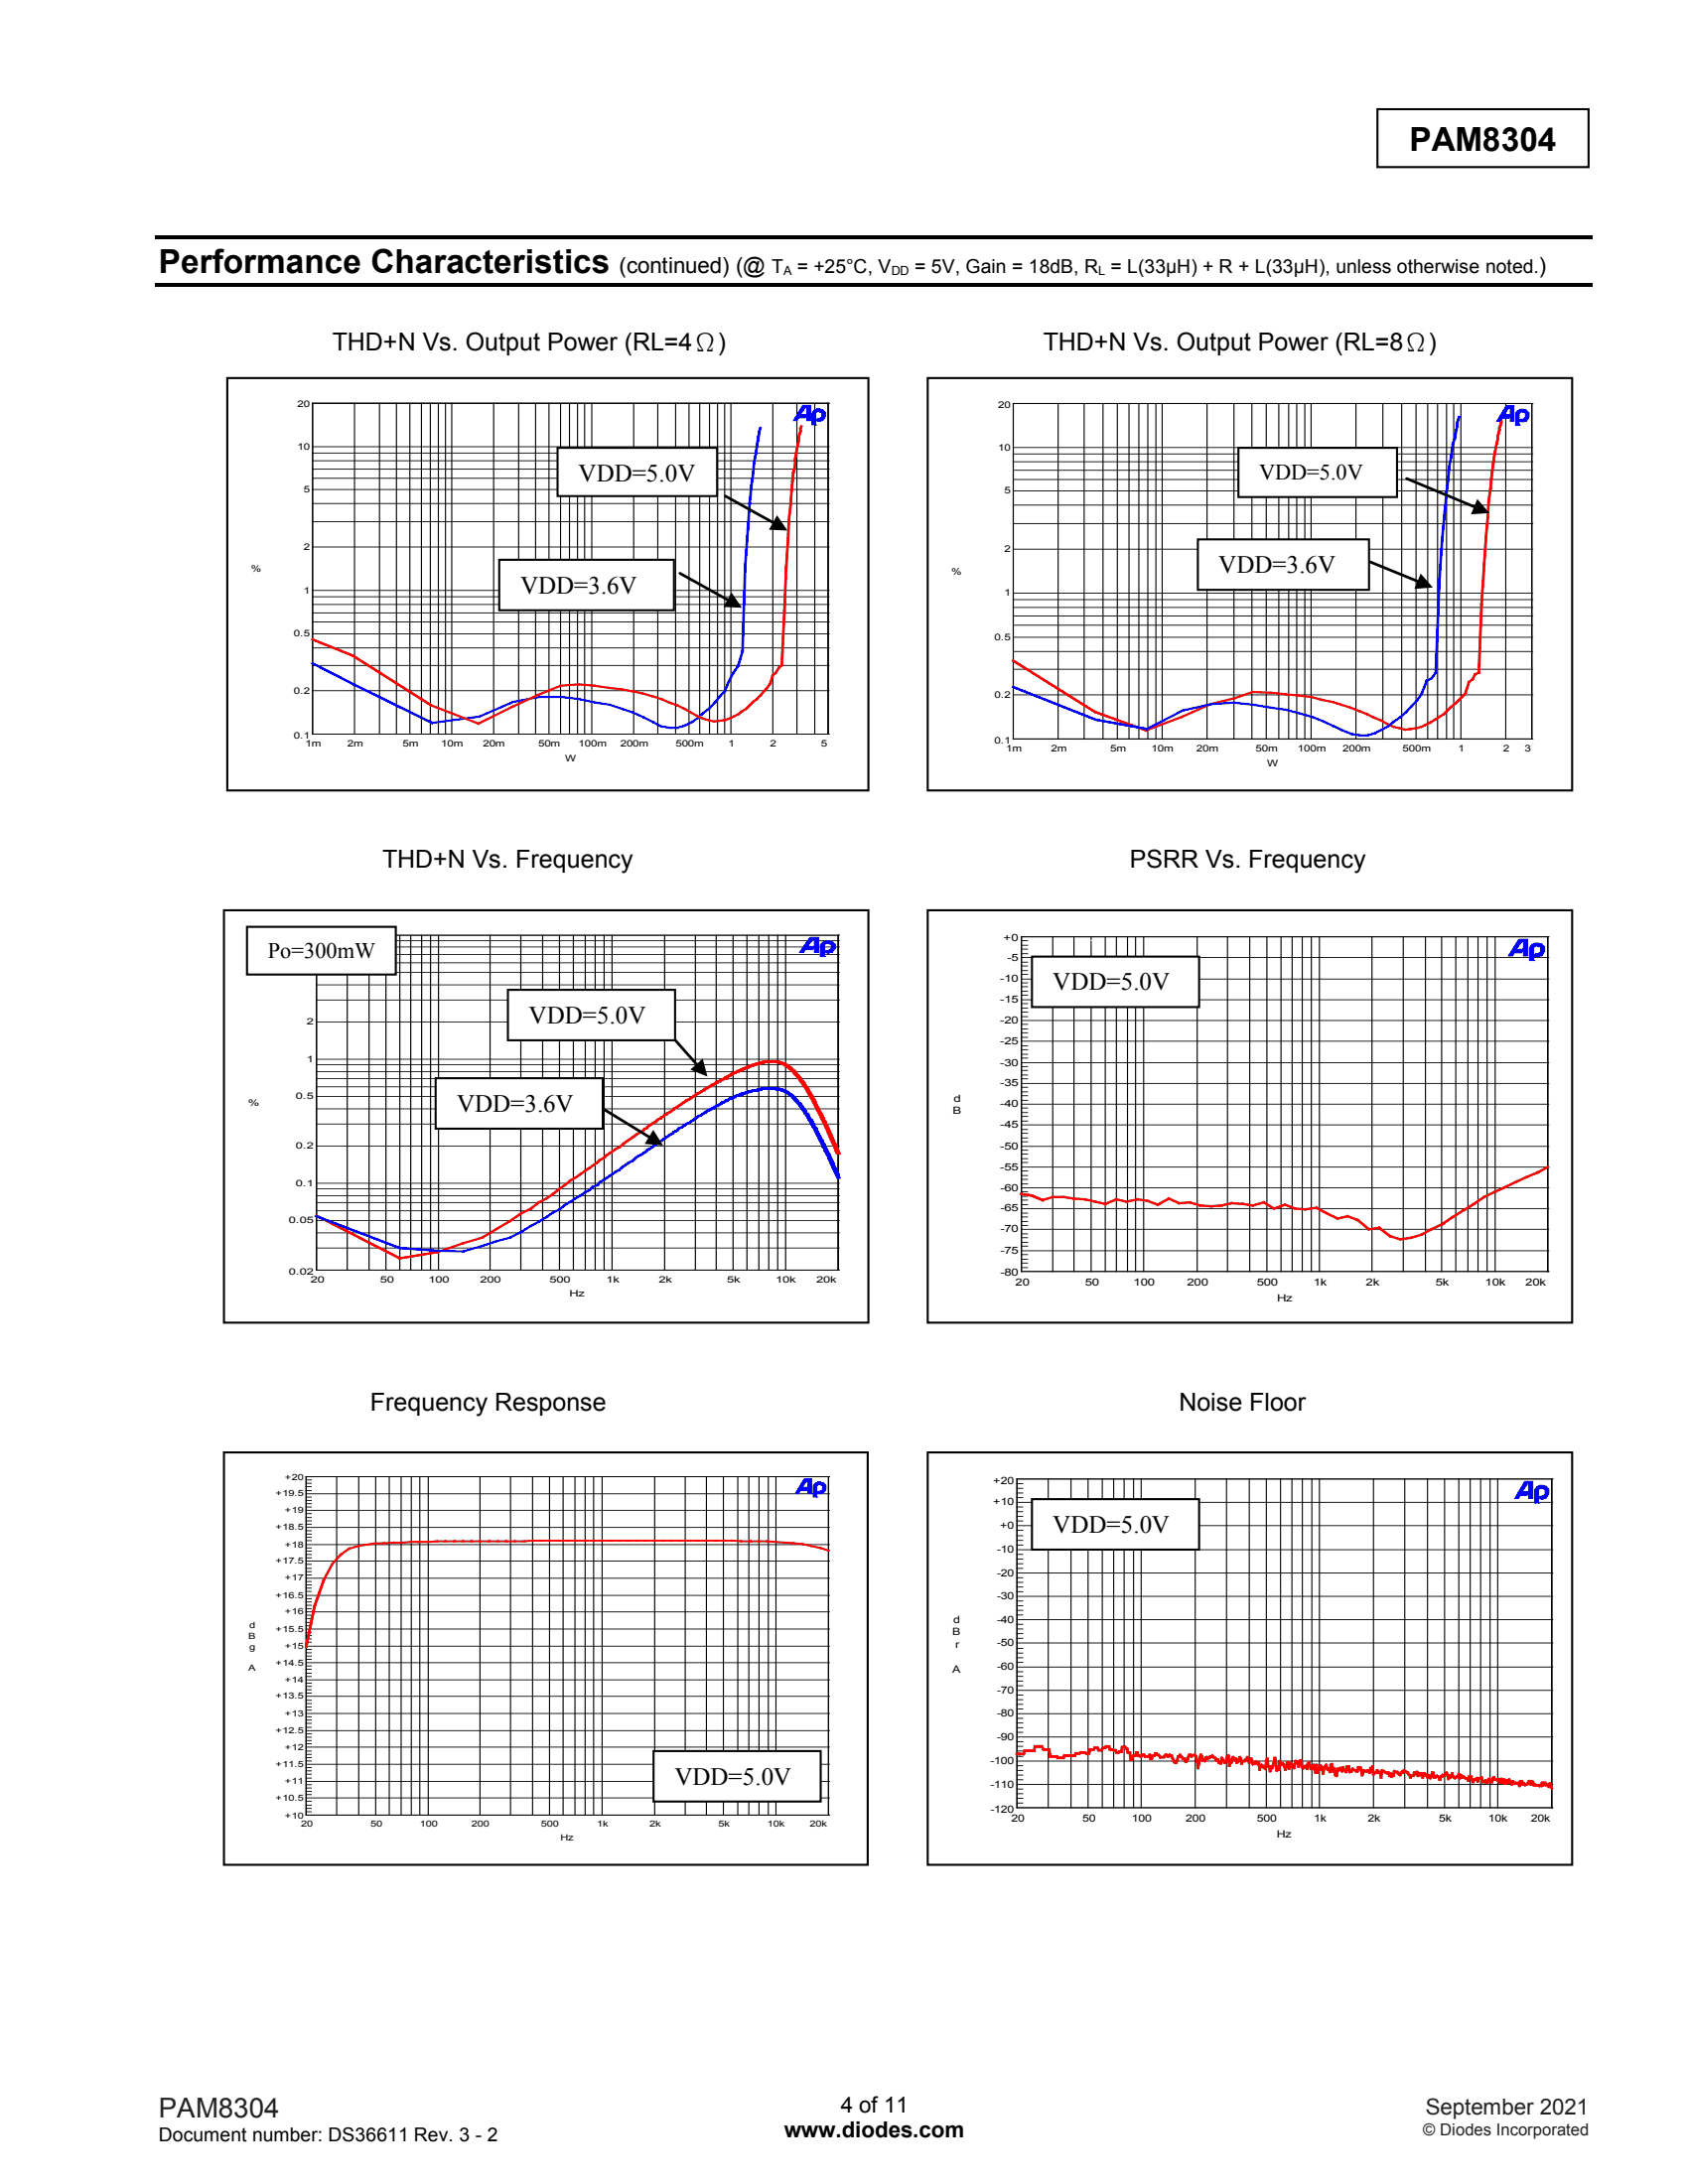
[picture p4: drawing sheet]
<svg xmlns="http://www.w3.org/2000/svg" width="216mm" height="279mm" viewBox="0 0 216 279" stroke-linecap="round" stroke-linejoin="round" font-family="sans-serif">
<path d="M176.2 14h27v7.4h-27z" fill-rule="evenodd" fill="#fff" stroke="#000" stroke-width=".26"/>
<g fill="#000">
<path d="M19.8 30.1h183.9v.5h-183.9z" fill-rule="evenodd"/>
<path d="M19.8 36.2h183.9v.5h-183.9z" fill-rule="evenodd"/>
</g>
<path d="M29.1 48.4h82v52.7h-82z" fill-rule="evenodd" fill="#fff" stroke="#000" stroke-width=".26"/>
<g fill="none" stroke="#000" stroke-width=".13">
<path d="M40 58.9h66M40 58h66M40 57.2h66M45.3 51.6v42.3M48.5 51.6v42.3M50.7 51.6v42.3M52.4 51.6v42.3M53.9 51.6v42.3M55 51.6v42.3M56.1 51.6v42.3M57 51.6v42.3M57.8 51.6v42.3"/>
<path d="M63.1 51.6v42.3M66.3 51.6v42.3M68.5 51.6v42.3M70.2 51.6v42.3M71.7 51.6v42.3M72.8 51.6v42.3M73.9 51.6v42.3M74.8 51.6v42.3M75.7 51.6v42.3M81.1 51.6v42.3M84.1 51.6v42.3M86.4 51.6v42.3"/>
<path d="M88.1 51.6v42.3M89.5 51.6v42.3M90.7 51.6v42.3M91.8 51.6v42.3M92.7 51.6v42.3M93.5 51.6v42.3M98.8 51.6v42.3M101.9 51.6v42.3M104.2 51.6v42.3M105.9 51.6v42.3M106 51.6h-66v42.3h66M40 79.6h66"/>
<path d="M40 78.4h66M40 77.3h66M40 76.3h66M40 75.5h66M40 70h66M40 66.7h66M40 64.4h66M40 62.6h66M40 61.2h66M40 60h66M40 88.4h66M40 85.1h66"/>
<path d="M40 82.9h66M40 81.1h66"/>
</g>
<path d="M97.3 54.7l-.4 1.7a146.3 146.3 0 0 0-1.6 16.1l-.3 10.8-.6 1.9-.6 .8-1.1 2.4-2 2.2-.8 .6a5.3 5.3 0 0 1-5.3 1.7 31 31 0 0 0-6.6-2.7l-1.9-.3a20 20 0 0 0-10.4-.1l-4.4 1.9-6 .8-10.1-4.9M40 84.9l5.2 2.7" fill="none" stroke="#00f" stroke-width=".3"/>
<path d="M102.5 54.5l-.3 1.5v.4l-.5 2.4v.8a26.2 26.2 0 0 0-.6 4.9l-.2 2.1-.3 6-.6 12.5-.4 .3-.4 .7-.4 .3-.3 1.1a17.1 17.1 0 0 1-4.1 3.9l-1.1 .5a4.3 4.3 0 0 1-4.1-.3 25.9 25.9 0 0 0-11.3-3.6l-3.9-.5-2.3 .2-2.9 1.2-3.3 1.5-4.3 2.2-6-2.4-10.1-6.3-5.1-2.1" fill="none" stroke="#f00" stroke-width=".3"/>
<path d="M102.6 51.9h.1h.9v1.9h-.4v-1.7l-.2 .1-.6 .8h.8l-.2 .5h-.8l-.3 .3h-.4z" fill="#00f"/>
<path d="M102.6 51.9h.1h.9v1.9h-.4v-1.7l-.2 .1-.6 .8h.8l-.2 .5h-.8l-.3 .3h-.4z" fill="none" stroke="#00f" stroke-width=".13"/>
<path d="M104.1 52.5l.2-.1a.97 .97 0 0 1 1.3 .3v.2a.89 .89 0 0 1-.4 .9l-.3 .1-.6-.1 .3-.2 .4-.1 .1-.2v-.4a.47 .47 0 0 0-.8-.1v1.5l.1 .1h-.5v-1.6z" fill="#00f"/>
<path d="M104.1 52.5l.2-.1a.97 .97 0 0 1 1.3 .3v.2a.89 .89 0 0 1-.4 .9l-.3 .1-.6-.1 .3-.2 .4-.1 .1-.2v-.4a.47 .47 0 0 0-.8-.1v1.5l.1 .1h-.5v-1.6z" fill="none" stroke="#00f" stroke-width=".13"/>
<path d="M118.7 48.4h82.4v52.7h-82.4z" fill-rule="evenodd" fill="#fff" stroke="#000" stroke-width=".26"/>
<g fill="none" stroke="#000" stroke-width=".13">
<path d="M129.6 59.1h66.4M129.6 58.1h66.4M129.6 57.3h66.4M135.3 51.6v42.9M138.7 51.6v42.9M141.1 51.6v42.9M142.9 51.6v42.9M144.4 51.6v42.9M145.7 51.6v42.9M146.8 51.6v42.9M147.8 51.6v42.9M148.6 51.6v42.9"/>
<path d="M154.4 51.6v42.9M157.8 51.6v42.9M160.1 51.6v42.9M162 51.6v42.9M163.6 51.6v42.9M164.8 51.6v42.9M165.9 51.6v42.9M166.9 51.6v42.9M167.7 51.6v42.9M173.4 51.6v42.9M176.9 51.6v42.9M179.3 51.6v42.9"/>
<path d="M181.1 51.6v42.9M182.6 51.6v42.9M183.9 51.6v42.9M185 51.6v42.9M185.9 51.6v42.9M186.9 51.6v42.9M192.6 51.6v42.9M195.9 51.6v42.9M196 51.6h-66.4v42.9h66.4M129.6 80h66.4M129.6 78.8h66.4M129.6 77.7h66.4"/>
<path d="M129.6 76.7h66.4M129.6 75.9h66.4M129.6 70.3h66.4M129.6 67h66.4M129.6 64.6h66.4M129.6 62.8h66.4M129.6 61.3h66.4M129.6 60.2h66.4M129.6 88.9h66.4M129.6 85.6h66.4M129.6 83.3h66.4M129.6 81.5h66.4"/>
</g>
<path d="M192 53.8l-.6 2.9a74.9 74.9 0 0 0-1.1 9.5 371 371 0 0 0-1.2 19.9l-.4 .2-.4 .6-.4 .4-.5 1.4-1.8 1.7a9.8 9.8 0 0 1-4.5 2.8l-1.4 .1a7.2 7.2 0 0 1-3.1-1.1 42.2 42.2 0 0 0-6.2-2.4l-2.7-.6-5.2-.6-2.3-.1-2.4 .8-3 .8-3.6 1.6-4.6 1.7-6.6-2.3-10.4-6.6" fill="none" stroke="#f00" stroke-width=".31"/>
<path d="M186.6 53.3l-.2 .8v.4l-.4 1.7-.2 .6-.4 2.9-.2 1.5a237.5 237.5 0 0 0-1.6 24.9l-.5 .7-.6 .3a9.1 9.1 0 0 1-3.3 4.6l-.8 .6a8.9 8.9 0 0 1-3.5 1.8h-1l-1-.2-1.2-.5a24.7 24.7 0 0 0-9.2-2.9l-2.1-.3-2.6-.3-2.8 .2-3.7 .8-4.6 2.4-6.5-1.2-10.6-4.2" fill="none" stroke="#00f" stroke-width=".31"/>
<path d="M192.6 52l.1-.1h.9v2h-.4v-1.7l-.3 .1-.5 .8h.8l-.3 .4h-.8l-.2 .4h-.5z" fill="#00f"/>
<path d="M192.6 52l.1-.1h.9v2h-.4v-1.7l-.3 .1-.5 .8h.8l-.3 .4h-.8l-.2 .4h-.5z" fill="none" stroke="#00f" stroke-width=".13"/>
<path d="M194.1 52.5l.3-.2 .8 .1 .4 .4v.2a.91 .91 0 0 1-.4 .9l-.3 .1-.6-.1 .2-.3 .5-.1 .1-.2v-.3a.47 .47 0 0 0-.8-.1v1.4l.1 .1h-.5v-1.5z" fill="#00f"/>
<path d="M194.1 52.5l.3-.2 .8 .1 .4 .4v.2a.91 .91 0 0 1-.4 .9l-.3 .1-.6-.1 .2-.3 .5-.1 .1-.2v-.3a.47 .47 0 0 0-.8-.1v1.4l.1 .1h-.5v-1.5z" fill="none" stroke="#00f" stroke-width=".13"/>
<path d="M118.7 116.5h82.4v52.7h-82.4z" fill-rule="evenodd" fill="#fff" stroke="#000" stroke-width=".26"/>
<g fill="none" stroke="#000" stroke-width=".13">
<path d="M134.6 119.8v42.9M137.4 119.9v42.8M139.6 119.9v42.8M141.4 119.9v42.8M142.8 119.9v42.8M144.2 119.9v42.8M145.2 119.9v42.8M146.3 119.9v42.8M153.1 119.9v42.8M157 119.9v42.8M159.8 119.9v42.8M162 119.9v42.8"/>
<path d="M163.8 119.9v42.8M165.3 119.9v42.8M166.6 119.9v42.8M167.7 119.9v42.8M168.8 119.9v42.8M175.5 119.9v42.8M179.5 119.9v42.8M182.3 119.9v42.8M184.4 119.9v42.8M186.2 119.9v42.8M187.7 119.9v42.8M189 119.9v42.8"/>
<path d="M190.2 119.9v42.8M191.2 119.9v42.8M198 119.9v42.8M198.1 119.8h-67.5v42.9h67.5M130.6 139.7h.8M130.6 139.1h.8M130.6 138.6h67.5M130.6 138h.8M130.6 137.5h.8M130.6 136.9h.8M130.6 136.4h.8M130.6 136h67.5"/>
<path d="M130.6 135.4h.8M130.6 134.9h.8M130.6 134.3h.8M130.6 133.8h.8M130.6 133.2h67.5M130.6 132.7h.8M130.6 132.1h.8M130.6 131.6h.8M130.6 131h.8M130.6 130.6h67.5M130.6 130.1h.8M130.6 129.5h.8"/>
<path d="M130.6 129h.8M130.6 128.4h.8M130.6 127.9h67.5M130.6 127.3h.8M130.6 126.8h.8M130.6 126.2h.8M130.6 125.7h.8M130.6 125.3h67.5M130.6 124.7h.8M130.6 124.2h.8M130.6 123.6h.8M130.6 123.1h.8"/>
<path d="M130.6 122.5h67.5M130.6 122h.8M130.6 121.4h.8M130.6 120.9h.8M130.6 120.3h.8M130.6 159.4h.8M130.6 158.9h.8M130.6 158.3h.8M130.6 157.9h.8M130.6 157.3h67.5M130.6 156.8h.8M130.6 156.3h.8"/>
<path d="M130.6 155.7h.8M130.6 155.2h.8M130.6 154.6h67.5M130.6 154.1h.8M130.6 153.5h.8M130.6 153h.8M130.6 152.5h.8M130.6 152h67.5M130.6 151.5h.8M130.6 150.9h.8M130.6 150.4h.8M130.6 149.8h.8"/>
<path d="M130.6 149.3h67.5M130.6 148.7h.8M130.6 148.2h.8M130.6 147.6h.8M130.6 147.1h.8M130.6 146.7h67.5M130.6 146.1h.8M130.6 145.6h.8M130.6 145h.8M130.6 144.5h.8M130.6 143.9h67.5M130.6 143.4h.8"/>
<path d="M130.6 142.8h.8M130.6 142.3h.8M130.6 141.7h.8M130.6 141.3h67.5M130.6 140.8h.8M130.6 140.2h.8M130.6 162.2h.8M130.6 161.6h.8M130.6 161.1h.8M130.6 160.5h.8M130.6 160h67.5"/>
</g>
<path d="M198 149.3l-1.3 .7-6.9 3.1-5.3 3.5-2.7 1.4-1.3 .3-1.4 .2-1.3-.4-1.4-1-1.3 .2-1.4-1.2-1.3-.5-1.3 .3-2.7-1.4-1.5 .2-1.2-.1-1.3-.5-1.5 .5-1.2-.8-1.5 .4-2.7-.3a8.2 8.2 0 0 1-5.3-.1l-1.4 .1-1.3-.6-1.4 .8-1.3-.5-1.3-.2-1.4 .3-1.3-.3-1.4 .6-2.6-.6-2.7-.3h-1.5l-1.2 .4-1.5-.6-1.3-.2" fill="none" stroke="#f00" stroke-width=".34"/>
<path d="M194.2 120.2l.1-.1h1.1v2.2h-.5v-1.9l-.3 .1-.6 .9h.9l-.3 .5h-.9l-.3 .4h-.5z" fill="#00f"/>
<path d="M194.2 120.2l.1-.1h1.1v2.2h-.5v-1.9l-.3 .1-.6 .9h.9l-.3 .5h-.9l-.3 .4h-.5z" fill="none" stroke="#00f" stroke-width=".13"/>
<path d="M195.9 120.8a1 1 0 0 1 1-.1h.3l.4 .4v.2a.96 .96 0 0 1-.4 1l-.4 .1-.7-.1 .3-.3 .5-.1 .2-.2v-.4a.54 .54 0 0 0-1-.1v1.6l.2 .1h-.7v-1.5a.42 .42 0 0 1 .3-.5z" fill="#00f"/>
<path d="M195.9 120.8a1 1 0 0 1 1-.1h.3l.4 .4v.2a.96 .96 0 0 1-.4 1l-.4 .1-.7-.1 .3-.3 .5-.1 .2-.2v-.4a.54 .54 0 0 0-1-.1v1.6l.2 .1h-.7v-1.5a.42 .42 0 0 1 .3-.5z" fill="none" stroke="#00f" stroke-width=".13"/>
<path d="M28.6 116.5h82.5v52.7h-82.5z" fill-rule="evenodd" fill="#fff" stroke="#000" stroke-width=".26"/>
<g fill="none" stroke="#000" stroke-width=".13">
<path d="M44.4 119.6v42.9M47.2 119.6v42.9M49.4 119.6v42.9M51.1 119.6v42.9M52.5 119.6v42.9M53.9 119.6v42.9M55.1 119.6v42.9M56.1 119.6v42.9M62.7 119.6v42.9M66.6 119.6v42.9M69.4 119.6v42.9M71.6 119.6v42.9"/>
<path d="M73.3 119.6v42.9M74.9 119.6v42.9M76.1 119.6v42.9M77.3 119.6v42.9M78.3 119.6v42.9M85 119.6v42.9M88.9 119.6v42.9M91.6 119.6v42.9M93.8 119.6v42.9M95.5 119.6v42.9M97.1 119.6v42.9M98.3 119.6v42.9"/>
<path d="M99.5 119.6v42.9M100.5 119.6v42.9M107.2 119.6v42.9M107.3 119.6h-66.8v42.9h66.8M40.5 139h66.8M40.5 138h66.8M40.5 137.1h66.8M40.5 136.2h66.8M40.5 135.5h66.8M40.5 130.8h66.8M40.5 127.9h66.8M40.5 126h66.8"/>
<path d="M40.5 124.4h66.8M40.5 123.2h66.8M40.5 122.1h66.8M40.5 121.1h66.8M40.5 120.4h66.8M40.5 159.7h66.8M40.5 157.7h66.8M40.5 156.1h66.8M40.5 154.9h66.8M40.5 153.8h66.8M40.5 153h66.8M40.5 152.1h66.8"/>
<path d="M40.5 151.4h66.8M40.5 146.6h66.8M40.5 143.8h66.8M40.5 141.9h66.8M40.5 140.3h66.8"/>
</g>
<path d="M107.2 147.6v-.1h-.1v-.3h-.1l-.2-.6-.2-.3v-.3h-.2v-.3h-.1v-.2h-.1v-.3l-.1-.1v-.2h-.2v-.3l-.3-.6v-.3h-.2l-.1-.5h-.1v-.2l-.3-.4-.2-.7h-.2l-.1-.5h-.1v-.2h-.1l-.2-.5-.3-.5v-.2h-.2l-.1-.4h-.1v-.2l-.4-.5v-.1h-.1v-.2h-.2l-.1-.4h-.1v-.1l-.1-.2h-.2l-.1-.4-.2-.1v-.1h-.2l-.1-.3-.3-.1v-.2h-.1h-.1v-.1h-.1v-.1l-.3-.1-.2-.3-.8-.1v-.1h-.4v-.1h-1.1v.1h-.5v.1h-.4l-.9 .2v.1h-.3v.1l-.3 .1v.1h-.3l-.2 .1-.4 .1-.2 .2h-.2v.1l-.4 .1v.1l-.5 .1v.1l-.5 .2v.3l-.1-.2-.8 .4v.1h-.2l-.2 .2-.6 .3-.6 .4h-.2l-.2 .3-.8 .3-3 2-.1 .1-1.6 1-.1 .2-.9 .5-1.4 1.1-4.5 3.1-.4 .3-.5 .3-3.2 2.3-.6 .3-.7 .6a20 20 0 0 1-3.4 2.2l-1 .8-1.3 .7-1.4 .9-3.5 2.1-2.4 .7-3.3 1.2-4.9 .8-10.6-5.5" fill="none" stroke="#f00" stroke-width=".32"/>
<path d="M98.5 139.3l.1-.1v.1h.2l.2-.1v.1h.3v.1l.2-.1 .1 .1M98.5 139.2v.1M98.5 139.3l-.2-.1-.1 .1h-.9l-.4 .1v.1l-.9 .1v.1h-.6v.1h-.2v.1l-.6 .1v.1l-.5 .1-.1 .2-1 .3v.1l-1.3 .6v.1h-.1l-.2 .3h-.3l-.5 .2-2.4 1.6-1.3 .7-.9 .7-3.1 2.1-.2 .1-3.1 2.1-.4 .4-2.4 1.5-.4 .4-.5 .2-.5 .5-2.4 1.5a83.2 83.2 0 0 1-7.8 4.5l-5.9 1.8-3.3-.1-4.9-.3-10.6-4.1M99.6 139.4h.4v.1l.7 .2 .3 .4 .5 .3 .1 .2h.2v.2l.2 .1v.2M99.6 139.3v.1M102 141l.3 .3h.1l.1 .4h.1v.2h.2v.1h.1v.2h.1v.3h.1v.1h.2l.1 .4 .1 .1v.2h.2v.1l.1 .1v.2l.1 .2h.1v.2h.2l.1 .5 .2 .3v.2h.2l.1 .5h.1v.3h.2l.1 .5h.1v.3h.1v.2l.2 .1v.2h.1l.1 .5h.1l.2 .5h.1l.1 .6h.1v.3h.2v.2h.1v.3h.1v.3l.3 .3 .1 .5" fill="none" stroke="#00f" stroke-width=".32"/>
<path d="M103.5 120l.2-.1h1v2h-.5v-1.7l-.3 .1-.6 .8h.9l-.3 .4h-.9l-.2 .4h-.5z" fill="#00f"/>
<path d="M103.5 120l.2-.1h1v2h-.5v-1.7l-.3 .1-.6 .8h.9l-.3 .4h-.9l-.2 .4h-.5z" fill="none" stroke="#00f" stroke-width=".13"/>
<path d="M105.2 120.5l.2-.1a1.17 1.17 0 0 1 1.4 .4v.2a.82 .82 0 0 1-.4 .9h-.3h-.7l.3-.3 .5-.1 .1-.2v-.3a.55 .55 0 0 0-.9-.1v1.4l.2 .1h-.7v-1.5z" fill="#00f"/>
<path d="M105.2 120.5l.2-.1a1.17 1.17 0 0 1 1.4 .4v.2a.82 .82 0 0 1-.4 .9h-.3h-.7l.3-.3 .5-.1 .1-.2v-.3a.55 .55 0 0 0-.9-.1v1.4l.2 .1h-.7v-1.5z" fill="none" stroke="#00f" stroke-width=".13"/>
<path d="M118.7 185.8h82.4v52.8h-82.4z" fill-rule="evenodd" fill="#fff" stroke="#000" stroke-width=".26"/>
<g fill="none" stroke="#000" stroke-width=".13">
<path d="M130.1 199.5h.7M130.1 198.9h.7M130.1 198.3h68.5M130.1 197.7h.7M130.1 197.1h.7M130.1 196.5h.7M130.1 195.8h.7M130.1 195.2h68.5M130.1 194.6h.7M130.1 194h.7M130.1 193.4h.7M130.1 192.8h.7"/>
<path d="M130.1 192.2h68.5M130.1 191.6h.7M130.1 191h.7M130.1 190.4h.7M130.1 189.8h.7M134.1 189.2v42.1M137 189.2v42.1M139.2 189.2v42.1M141 189.2v42.1M142.4 189.2v42.1M143.8 189.2v42.1M145 189.2v42.1"/>
<path d="M146 189.2v42.1M152.9 189.2v42.1M156.9 189.2v42.1M159.8 189.2v42.1M162 189.2v42.1M163.8 189.2v42.1M165.2 189.2v42.1M166.6 189.2v42.1M167.8 189.2v42.1M168.8 189.2v42.1M175.7 189.2v42.1M179.7 189.2v42.1"/>
<path d="M182.6 189.2v42.1M184.8 189.2v42.1M186.6 189.2v42.1M188 189.2v42.1M189.4 189.2v42.1M190.6 189.2v42.1M191.6 189.2v42.1M198.5 189.2v42.1M198.6 189.2h-68.5v42.1h68.5M130.1 219.8h.7M130.1 219.2h68.5M130.1 218.6h.7"/>
<path d="M130.1 218h.7M130.1 217.4h.7M130.1 216.8h.7M130.1 216.3h68.5M130.1 215.7h.7M130.1 215.1h.7M130.1 214.5h.7M130.1 213.9h.7M130.1 213.3h68.5M130.1 212.7h.7M130.1 212.1h.7M130.1 211.5h.7"/>
<path d="M130.1 210.9h.7M130.1 210.2h68.5M130.1 209.6h.7M130.1 209h.7M130.1 208.4h.7M130.1 207.8h.7M130.1 207.2h68.5M130.1 206.6h.7M130.1 206h.7M130.1 205.4h.7M130.1 204.8h.7M130.1 204.2h68.5"/>
<path d="M130.1 203.6h.7M130.1 203h.7M130.1 202.4h.7M130.1 201.8h.7M130.1 201.2h68.5M130.1 200.6h.7M130.1 200h.7M130.1 230.7h.7M130.1 230.1h.7M130.1 229.5h.7M130.1 228.9h.7M130.1 228.3h68.5"/>
<path d="M130.1 227.7h.7M130.1 227.1h.7M130.1 226.5h.7M130.1 225.9h.7M130.1 225.3h68.5M130.1 224.7h.7M130.1 224h.7M130.1 223.4h.7M130.1 222.8h.7M130.1 222.2h68.5M130.1 221.6h.7M130.1 221h.7"/>
<path d="M130.1 220.4h.7"/>
</g>
<path d="M130.1 224.4h.8l.1-.4h1.3l.1-.6h.8l.3 .4h.7l.1 .9h.9l.1 .2h.7l.1-.3h1.4l.1-.3 1.2-.1 .1 .1h.4l.1-.5h.5l.1-.2h.4l.1 .3h.4l.2-.3h.3l.1-.2h.3l.2 .4 .7 .1 .1 .3h.2l.2-.1h.2l.1-.6h.4l.1 .2h.1l.2 .5h.2l.1 .9h.1l.3-.5h.2l.2-.4h.1l.1 .4 .2 .1h.2l.1-.2h.2l.1 .2h.5l.2-.2 .1 .5h.1l.1-.4h.3l.1-.3h.1l.1 .2 .3 .1 .1 .2h.5l.2-.3 .4 .2 .1-.2 .2 .1 .5 .9h.1l.3-.8h.1l.1-.2 .4 .5h.2l.2 .4 .2-.3 .2-.6h.2l.1 .2 .4-.2 .2 .3 .2 1.4 .4-1.7 .2 .7 .3 .1 .1-.4 .1-.1 .1 .2 .7-.4 .1 .2 .2 .1 .1 .3 .3-.1 .1 .4 .1-.1 .1 .2 .2-.7 .3 .6 .3-.3 .1-.5 .1-.1 .1 1.3 .5-1.1 .3 .4 .1-.2 .1 .5 .1-.2h.2l.1-.5 .2 .8 .1-.3h.3l.1-.2h.1l.1-.3 .3 .7 .2-.5 .3 .7 .2-.1 .1-.2 .3 .3 .1-.2 .1 .9 .1-.5 .2-.1 .4 .5 .2-1 .1-.3 .1 1h.1l.2 .6 .1-.6 .1 .2 .1-.3 .3-1 .2 1.6 .1-.3 .1 .2 .2-1.1 .1 .5 .1-.2 .3 .1 .2 .7 .2-.9 .3 .8 .1-.8 .1 .5 .3-.2 .1 .4 .2-.9 .1 .2 .2-.1 .1 .6 .2-.8 .2 .2 .1 .7 .1 .1 .4-.3 .1 .4 .1-.7 .1-.1 .3 .8 .1-.1 .1 .1 .1-.5 .3 1 .1-1 .1 1 .1-.6 .2 .2 .1-.5 .1 .1 .2 .9 .2-.8 .2-.3 .3 .6 .1-.1 .1 .4 .1-.9 .1-.1 .2 .9 .1-.4 .2 .9 .1 .1 .2-.9 .1 .2 .2-.3 .3 .4 .1-.5 .4 .6 .1-.7 .1 .4 .1-.4 .1 .7 .3-.1 .1-.3 .6 .3 .1-.5 .2 .2 .1-.2 .2 1 .3-.6 .3 .1 .1-.1 .3 .3 .1-.6 .1 .4 .2-.6 .1 1 .5-.5 .1 .3 .1-.1 .1 .1 .1 .6 .2-.9 .7 .4 .1-.1 .1 .4 .2-.3 .1 .4 .1-.3 .1 .2 .1-.6 .4 .1 .4 .4 .1-.3 .1-.1 .1 .1 .2-.3 .4 .3 .4 .6 .1-.2h.3l.1-.4 .2 .2 .2-.3 .1 .5 .1-.3 .1 .2 .1-.2 .2 .1 .1 .4 .1-.5h.1l.4 .5 .1-.3 .2 .4 .3-.7h.1l.1 .6 .4-.2 .2 .2 .2 .3 .1-.4h.1l.1-.2 .1 .1 .4-.4 .3 .8 .1-.4 .1 .2 .2-.5 .2 .4 .2 .2 .4-.2 .1-.3 .1 .5 .1-.4 .2 .3 .2-.1 .2 .2h.3l.1 .3 .1-.5 .1 .1 .2-.1 .2 .7 .1-.3 .4-.2 .1 .4 .1-.4h.3l.1-.1 .1 .6 .1-.1 .2 .1 .1-.2 .2 .3 .1-.4 .2-.1 .1 .3 .2 .1 .2-.5 .1-.1 .1 .3h.2l.2 .1 .1-.2 .1 .4 .1 .1 .1-.5 .2 .5 .2-.4 .1 .5 .3-.4 .1 .3 .1-.4 .4 .6 .1-.4 .1 .3 .3-.1 .2 .1 .1-.1 .1 .4 .2-.6h.1l.1 .4 .1-.2 .3 .3 .2-.1 .3-.4 .2 .4 .1-.4 .1 .1 .2 .4 .1-.1 .6 .2 .1-.1 .1 .1 .2-.4 .1 .3 .1-.3h.1l.1 .3 .3-.1 .1 .3 .1-.4 .3 .6" fill="none" stroke="#f00" stroke-width=".33"/>
<path d="M195 189.6l.1-.1h.9v2.2h-.4v-1.9l-.3 .1-.6 .9h.9l-.3 .5h-.8l-.3 .4h-.5z" fill="#00f"/>
<path d="M195 189.6l.1-.1h.9v2.2h-.4v-1.9l-.3 .1-.6 .9h.9l-.3 .5h-.8l-.3 .4h-.5z" fill="none" stroke="#00f" stroke-width=".13"/>
<path d="M196.5 190.2a.88 .88 0 0 1 1-.1h.2l.4 .4v.2a1.02 1.02 0 0 1-.4 1h-.2l-.1 .1-.6-.1 .2-.3 .5-.1 .1-.2v-.4a.49 .49 0 0 0-.8-.1v1.6l.1 .1h-.6v-1.5a.44 .44 0 0 1 .2-.5z" fill="#00f"/>
<path d="M196.5 190.2a.88 .88 0 0 1 1-.1h.2l.4 .4v.2a1.02 1.02 0 0 1-.4 1h-.2l-.1 .1-.6-.1 .2-.3 .5-.1 .1-.2v-.4a.49 .49 0 0 0-.8-.1v1.6l.1 .1h-.6v-1.5a.44 .44 0 0 1 .2-.5z" fill="none" stroke="#00f" stroke-width=".13"/>
<path d="M28.6 185.8h82.4v52.8h-82.4z" fill-rule="evenodd" fill="#fff" stroke="#000" stroke-width=".26"/>
<g fill="none" stroke="#000" stroke-width=".13">
<path d="M39.2 189.3h.6M39.2 189.8h.6M39.2 191.1h66.9M39.2 190.7h.6M39.2 190.2h.6M39.2 191.9h.6M39.2 191.5h.6M39.2 192.4h.6M39.2 193.2h66.9M39.2 192.8h.6M39.2 194.6h.6M39.2 194.1h.6"/>
<path d="M39.2 193.6h.6M39.2 195h.6M39.2 195.8h.6M39.2 195.4h66.9M39.2 197.1h.6M39.2 196.7h.6M39.2 196.3h.6M39.2 198h.6M39.2 197.6h66.9M39.2 198.4h.6M39.2 199.3h.6M39.2 198.9h.6"/>
<path d="M39.2 199.7h66.9M43.1 188.9v43.3M45.9 188.9v43.3M48.1 188.9v43.3M49.8 188.9v43.3M51.3 188.9v43.3M52.6 188.9v43.3M53.7 188.9v43.3M54.8 188.9v43.3M61.4 188.9v43.3M65.3 188.9v43.3M68.1 188.9v43.3"/>
<path d="M70.3 188.9v43.3M72 188.9v43.3M73.5 188.9v43.3M74.8 188.9v43.3M75.9 188.9v43.3M77 188.9v43.3M83.7 188.9v43.3M87.6 188.9v43.3M90.4 188.9v43.3M92.5 188.9v43.3M94.4 188.9v43.3M95.8 188.9v43.3"/>
<path d="M97.1 188.9v43.3M98.3 188.9v43.3M99.2 188.9v43.3M106 188.9v43.3M106.1 188.9h-66.9v43.3h66.9M39.2 200.6h.6M39.2 200.1h.6M39.2 201.1h.6M39.2 201.9h66.9M39.2 201.5h.6M39.2 203.2h.6M39.2 202.8h.6"/>
<path d="M39.2 202.3h.6M39.2 204.1h66.9M39.2 203.6h.6M39.2 204.5h.6M39.2 205.8h.6M39.2 205.4h.6M39.2 204.9h.6M39.2 206.6h.6M39.2 206.2h66.9M39.2 207.1h.6M39.2 208h.6M39.2 207.6h.6"/>
<path d="M39.2 209.2h.6M39.2 208.8h.6M39.2 208.4h66.9M39.2 209.7h.6M39.2 210.6h66.9M39.2 210.1h.6M39.2 211.9h.6M39.2 211.4h.6M39.2 211h.6M39.2 212.7h66.9M39.2 212.3h.6M39.2 213.1h.6"/>
<path d="M39.2 214.1h.6M39.2 213.6h.6M39.2 215.3h.6M39.2 214.9h66.9M39.2 214.5h.6M39.2 215.7h.6M39.2 216.6h.6M39.2 216.2h.6M39.2 217.9h.6M39.2 217.5h.6M39.2 217h66.9M39.2 218.8h.6"/>
<path d="M39.2 218.4h.6M39.2 219.2h66.9M39.2 219.6h.6M39.2 220.5h.6M39.2 220.1h.6M39.2 221.4h66.9M39.2 221h.6M39.2 221.8h.6M39.2 222.7h.6M39.2 222.2h.6M39.2 224h.6M39.2 223.5h66.9"/>
<path d="M39.2 223.1h.6M39.2 224.4h.6M39.2 225.3h.6M39.2 224.9h.6M39.2 226.5h.6M39.2 226.1h.6M39.2 225.7h66.9M39.2 227.5h.6M39.2 227h.6M39.2 227.9h66.9M39.2 228.7h.6M39.2 228.3h.6"/>
<path d="M39.2 230h66.9M39.2 229.6h.6M39.2 229.2h.6M39.2 230.4h.6M39.2 231.4h.6M39.2 230.9h.6M39.2 231.8h.6"/>
</g>
<path d="M106 198.4a24.3 24.3 0 0 0-6.8-1.1l-5.5-.2-37.8 .1-7.8 .2-2.2 .4-1.2 .3-1.1 .8-1.1 1.1-1.1 2.1-1.2 3.4-1 5.2" fill="none" stroke="#f00" stroke-width=".29"/>
<path d="M102.8 189.2h.1h.9v1.8h-.4v-1.6l-.2 .1-.6 .8h.8l-.2 .4h-.8l-.2 .3h-.5z" fill="#00f"/>
<path d="M102.8 189.2h.1h.9v1.8h-.4v-1.6l-.2 .1-.6 .8h.8l-.2 .4h-.8l-.2 .3h-.5z" fill="none" stroke="#00f" stroke-width=".13"/>
<path d="M104.2 189.8l.3-.1a.83 .83 0 0 1 1.1 .5 .84 .84 0 0 1-.3 .8l-.3 .1-.5-.1 .2-.2 .4-.1 .1-.2v-.3a.39 .39 0 0 0-.4-.3 .39 .39 0 0 0-.3 .4v1.1l.1 .1h-.6v-1.4z" fill="#00f"/>
<path d="M104.2 189.8l.3-.1a.83 .83 0 0 1 1.1 .5 .84 .84 0 0 1-.3 .8l-.3 .1-.5-.1 .2-.2 .4-.1 .1-.2v-.3a.39 .39 0 0 0-.4-.3 .39 .39 0 0 0-.3 .4v1.1l.1 .1h-.6v-1.4z" fill="none" stroke="#00f" stroke-width=".13"/>
<g fill="#fff" stroke="#000" stroke-width=".26">
<path d="M158.4 57.3h20.3v6.3h-20.3z" fill-rule="evenodd"/>
<path d="M31.6 118.6h19v6.1h-19z" fill-rule="evenodd"/>
</g>
<path d="M92.8 63.5l6.4 3.5" fill="none" stroke="#000" stroke-width=".35"/>
<path d="M99.4 65.9l1.3 2-2.3-.1z" fill="#000"/>
<path d="M71.3 57.3h20.4v6.2h-20.4z" fill-rule="evenodd" fill="#fff" stroke="#000" stroke-width=".26"/>
<path d="M87 73.3l6.4 3.6" fill="none" stroke="#000" stroke-width=".35"/>
<path d="M93.6 75.8l1.3 2-2.4-.2z" fill="#000"/>
<path d="M63.9 71.6h22.3v6.5h-22.3z" fill-rule="evenodd" fill="#fff" stroke="#000" stroke-width=".26"/>
<path d="M174.8 71.7l6.8 2.8M179.9 61.2l9 3.8" fill="none" stroke="#000" stroke-width=".35"/>
<path d="M181.7 73.4l1.6 1.8-2.4 .1zM189 63.8l1.5 1.8-2.4 .2z" fill="#000"/>
<path d="M153.2 69h21.9v6.5h-21.9z" fill-rule="evenodd" fill="#fff" stroke="#000" stroke-width=".26"/>
<path d="M86.1 132.8l3.2 3.6M76.7 141.6l6.6 4" fill="none" stroke="#000" stroke-width=".35"/>
<path d="M88.3 136.8l1.6-1.4 .6 2.3zM83.6 144.5l1.2 2-2.4-.2z" fill="#000"/>
<g fill="#fff" stroke="#000" stroke-width=".26">
<path d="M55.7 137.9h21.4v6.5h-21.4z" fill-rule="evenodd"/>
<path d="M65 126.6h21.3v6.5h-21.3z" fill-rule="evenodd"/>
<path d="M132 122.4h21.4v6.4h-21.4z" fill-rule="evenodd"/>
<path d="M83.6 224h21.4v6.5h-21.4z" fill-rule="evenodd"/>
<path d="M132 191.8h21.4v6.4h-21.4z" fill-rule="evenodd"/>
</g>
<g font-size="4.2">
<text x="180.3" y="19.3">PAM8304</text>
<text x="20.3" y="34.9">Performance Characteristics</text>
</g>
<text font-size="3.5" fill="#231f20" x="20.3" y="270.9">PAM8304</text>
<g font-size="3.2">
<text x="42.5" y="44.8">THD+N Vs. Output Power (RL=4Ω)</text>
<text x="133.4" y="44.8">THD+N Vs. Output Power (RL=8Ω)</text>
<text x="74" y="61.6">VDD=5.0V</text>
<text x="66.5" y="75.9">VDD=</text>
<text x="75.2" y="75.9">3.6V</text>
<text x="155.9" y="73.3">VDD=3.6</text>
<text x="168.5" y="73.3">V</text>
<text x="48.9" y="111">THD+N Vs. Frequency</text>
<text x="144.5" y="111">PSRR Vs. Frequency</text>
<text x="67.6" y="130.9">VDD=</text>
<text x="76.3" y="130.9">5.0V</text>
<text x="134.7" y="126.7">VDD=</text>
<text x="143.3" y="126.7">5.0V</text>
<text x="58.4" y="142.2">VDD=</text>
<text x="67.1" y="142.2">3.6V</text>
<text x="47.3" y="180.4">Frequency Response</text>
<text x="150.8" y="180.4">Noise Floor</text>
<text x="134.7" y="196.1">VDD=</text>
<text x="143.3" y="196.1">5.0V</text>
<text x="86.3" y="228.3">VDD=</text>
<text x="95" y="228.3">5.0V</text>
</g>
<g font-size="2.8">
<text x="79.2" y="34.9">(continued) (@</text>
<text x="196.8" y="34.9">)</text>
<text x="161.1" y="61.4">VDD=5.0V</text>
<text x="34.3" y="122.5">Po=300mW</text>
<text x="100.3" y="273.4">www.diodes.com</text>
<text x="107.5" y="270.2">4 of 11</text>
</g>
<text font-size="2.8" fill="#231f20" x="182.3" y="270.6">September 2021</text>
<g font-size="2.5">
<text x="98.7" y="34.9">T</text>
<text x="101.9" y="34.9">= +25°C, V</text>
<text x="117" y="34.9">= 5V, Gain = 18dB, R = L(33μH) + R + L(33μH), unless otherwise noted.</text>
<text x="20.3" y="274">Document number: DS36611 Rev. 3 - 2</text>
</g>
<text font-size="2.1" fill="#231f20" x="182" y="273.2">© Diodes Incorporated</text>
<g font-size="1.6">
<text x="100.2" y="35.2">A</text>
<text x="114" y="35.2">DD</text>
<text x="140.5" y="35.2">L</text>
</g>
<g font-size="1.3">
<text x="127.9" y="125.6">-10</text>
<text x="128.3" y="120.4">+0</text>
<text x="128.8" y="122.9">-5</text>
<text x="127.9" y="128.3">-15</text>
<text x="127.9" y="130.9">-20</text>
<text x="127.9" y="133.6">-25</text>
<text x="127.9" y="136.3">-30</text>
<text x="121.9" y="142.5">B</text>
<text x="122" y="141">d</text>
<text x="127.9" y="141.6">-40</text>
<text x="127.9" y="139">-35</text>
<text x="127.9" y="144.3">-45</text>
<text x="127.9" y="147">-50</text>
<text x="127.9" y="149.7">-55</text>
<text x="127.9" y="152.4">-60</text>
<text x="127.9" y="155">-65</text>
<text x="127.9" y="157.7">-70</text>
<text x="127.9" y="160.4">-75</text>
<text x="127.9" y="163.3">-80</text>
<text x="129.9" y="164.4">20</text>
<text x="138.8" y="164.4">50</text>
<text x="145" y="164.4">100</text>
<text x="151.8" y="164.4">200</text>
<text x="160.7" y="164.4">500</text>
<text x="163.3" y="166.5">Hz</text>
<text x="168" y="164.4">1k</text>
<text x="174.7" y="164.4">2k</text>
<text x="183.6" y="164.4">5k</text>
<text x="189.9" y="164.4">10k</text>
<text x="195.1" y="164.4">20k</text>
<text x="127" y="189.8">+20</text>
<text x="127" y="192.6">+10</text>
<text x="127.9" y="195.6">+0</text>
<text x="127.5" y="201.6">-20</text>
<text x="127.5" y="198.7">-10</text>
<text x="121.8" y="209.2">B</text>
<text x="121.9" y="207.6">d</text>
<text x="127.5" y="207.6">-40</text>
<text x="127.5" y="204.6">-30</text>
<text x="121.8" y="214">A</text>
<text x="122.2" y="210.8">r</text>
<text x="127.5" y="213.7">-60</text>
<text x="127.5" y="210.6">-50</text>
<text x="127.5" y="219.6">-80</text>
<text x="127.5" y="216.6">-70</text>
<text x="126.7" y="225.7">-100</text>
<text x="127.5" y="222.6">-90</text>
<text x="126.7" y="231.9">-120</text>
<text x="126.7" y="228.7">-110</text>
<text x="129.3" y="233.1">20</text>
<text x="138.4" y="233.1">50</text>
<text x="144.7" y="233.1">100</text>
<text x="151.7" y="233.1">200</text>
<text x="160.8" y="233.1">500</text>
<text x="168" y="233.1">1k</text>
<text x="174.9" y="233.1">2k</text>
<text x="184" y="233.1">5k</text>
<text x="190.3" y="233.1">10k</text>
<text x="195.8" y="233.1">20k</text>
<text x="163.3" y="235.1">Hz</text>
</g>
<text font-size="1.3" fill="#fff" x="139.3" y="121.1">T</text>
<g font-size="1.2">
<text x="38" y="52.1">20</text>
<text x="127.7" y="52.2">20</text>
<text x="38" y="57.5">10</text>
<text x="127.7" y="57.6">10</text>
<text x="38.8" y="63">5</text>
<text x="128.5" y="63.2">5</text>
<text x="38.8" y="70.3">2</text>
<text x="128.5" y="70.6">2</text>
<text x="32.1" y="73.2">%</text>
<text x="38.8" y="75.9">1</text>
<text x="121.7" y="73.5">%</text>
<text x="128.5" y="76.3">1</text>
<text x="37.6" y="81.5">0.5</text>
<text x="127.2" y="81.9">0.5</text>
<text x="37.6" y="88.7">0.2</text>
<text x="127.2" y="89.3">0.2</text>
<text x="37.6" y="94.5">0.1</text>
<text x="39.1" y="95.5">1m</text>
<text x="44.4" y="95.5">2m</text>
<text x="51.5" y="95.5">5m</text>
<text x="56.4" y="95.5">10m</text>
<text x="61.8" y="95.5">20m</text>
<text x="68.8" y="95.5">50m</text>
<text x="74" y="95.5">100m</text>
<text x="79.3" y="95.5">200m</text>
<text x="86.4" y="95.5">500m</text>
<text x="93.1" y="95.5">1</text>
<text x="98.5" y="95.5">2</text>
<text x="105" y="95.5">5</text>
<text x="127.2" y="95.1">0.1</text>
<text x="72.3" y="97.4">W</text>
<text x="128.7" y="96.2">1m</text>
<text x="134.4" y="96.2">2m</text>
<text x="142" y="96.2">5m</text>
<text x="147.3" y="96.2">10m</text>
<text x="153" y="96.2">20m</text>
<text x="160.6" y="96.2">50m</text>
<text x="162.1" y="98.1">W</text>
<text x="166" y="96.2">100m</text>
<text x="171.7" y="96.2">200m</text>
<text x="179.4" y="96.2">500m</text>
<text x="186.5" y="96.2">1</text>
<text x="192.2" y="96.2">2</text>
<text x="195" y="96.2">3</text>
</g>
<g font-size="1.1">
<text x="39.2" y="124.8">5</text>
<text x="39.2" y="131.1">2</text>
<text x="39.2" y="135.9">1</text>
<text x="31.7" y="141.5">%</text>
<text x="37.8" y="140.6">0.5</text>
<text x="37.8" y="147">0.2</text>
<text x="37.8" y="151.7">0.1</text>
<text x="36.9" y="156.5">0.05</text>
<text x="36.9" y="163">0.02</text>
<text x="39.7" y="164.1">20</text>
<text x="48.6" y="164.1">50</text>
<text x="54.8" y="164.1">100</text>
<text x="61.4" y="164.1">200</text>
<text x="70.3" y="164.1">500</text>
<text x="72.8" y="165.9">Hz</text>
<text x="77.5" y="164.1">1k</text>
<text x="84.2" y="164.1">2k</text>
<text x="93" y="164.1">5k</text>
<text x="99.2" y="164.1">10k</text>
<text x="104.4" y="164.1">20k</text>
<text x="35.3" y="191.4">+19.5</text>
<text x="36.4" y="189.4">+20</text>
<text x="35.3" y="195.7">+18.5</text>
<text x="36.4" y="197.9">+18</text>
<text x="36.4" y="193.6">+19</text>
<text x="35.3" y="200">+17.5</text>
<text x="36.4" y="202.2">+17</text>
<text x="31.8" y="209.7">B</text>
<text x="31.9" y="208.3">d</text>
<text x="35.3" y="204.4">+16.5</text>
<text x="35.3" y="208.7">+15.5</text>
<text x="36.4" y="206.5">+16</text>
<text x="31.8" y="213.7">A</text>
<text x="31.9" y="211">g</text>
<text x="35.3" y="213">+14.5</text>
<text x="36.4" y="215.2">+14</text>
<text x="36.4" y="210.9">+15</text>
<text x="35.3" y="217.3">+13.5</text>
<text x="35.3" y="221.7">+12.5</text>
<text x="36.4" y="219.5">+13</text>
<text x="35.3" y="226">+11.5</text>
<text x="36.4" y="223.8">+12</text>
<text x="35.3" y="230.3">+10.5</text>
<text x="36.4" y="232.7">+10</text>
<text x="36.4" y="228.2">+11</text>
<text x="38.5" y="233.7">20</text>
<text x="47.4" y="233.7">50</text>
<text x="53.7" y="233.7">100</text>
<text x="60.3" y="233.7">200</text>
<text x="69.2" y="233.7">500</text>
<text x="76.4" y="233.7">1k</text>
<text x="83.1" y="233.7">2k</text>
<text x="91.9" y="233.7">5k</text>
<text x="98.2" y="233.7">10k</text>
<text x="103.6" y="233.7">20k</text>
<text x="71.7" y="235.5">Hz</text>
</g>
</svg>
